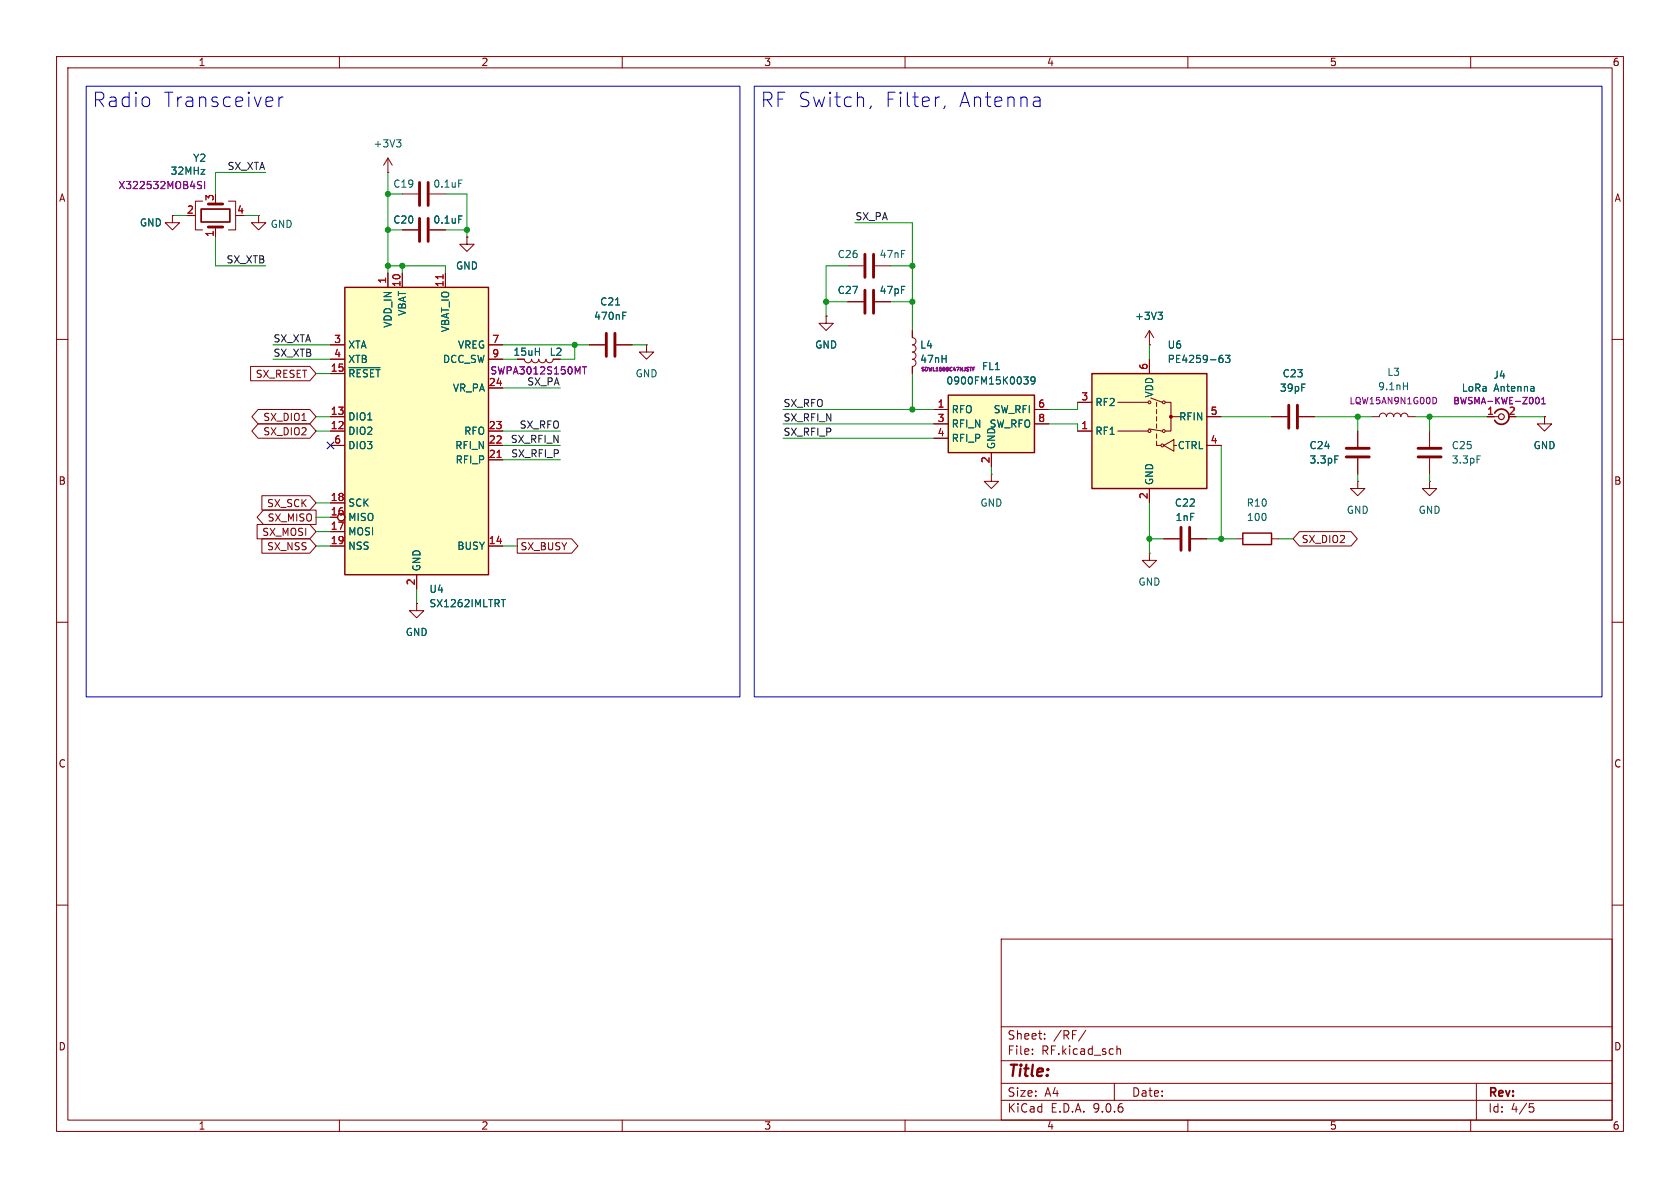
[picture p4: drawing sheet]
<svg xmlns="http://www.w3.org/2000/svg" width="297mm" height="210mm" viewBox="0 0 297 210" stroke-linecap="round" stroke-linejoin="round" font-family="sans-serif">
<g fill="none" stroke="#840000" stroke-width=".18">
<path d="M10 10h277v190h-277zM12 12h273v186h-273zM60 10v2M110 10v2M160 10v2M210 10v2M260 10v2M10 60h2M285 60h2M10 110h2M285 110h2M10 160h2"/>
<path d="M177 166h108v32h-108zM285 160h2M60 198v2M110 198v2M160 198v2M177 194.5h108M177 191.5h108M177 187.5h108M177 181.5h108M182.5 186.3v.1M182.5 185.5v.1M184.7 183.6v.1"/>
<path d="M184.7 182.8v.1M192 182.1l-1.3 2M197 191.5v3M197.5 184.9v1.5M197.5 185.5l.2-.1 .3 .1 .1 .9M210 198v2M260 198v2M261 191.5v6.5M270.4 195.1h.7M270.5 195.7h.4l.3 .3-.2 .5-.5 .1"/>
</g>
<path d="M61 50.8h25.4v50.8h-25.4z" fill="#ffffc2"/>
<path d="M61 50.8h25.4v50.8h-25.4zM219.7 94.2h5.1v2.1h-5.1z" fill="none" stroke="#840000" stroke-width=".25"/>
<g fill="none" stroke="#840000" stroke-width=".18">
<path d="M30.5 38.1v1.3h1.2l-1.2 1.2-1.3-1.2h1.3M30.5 38.1h.1M45.7 38.1v1.3h1.3l-1.3 1.2-1.3-1.2h1.3M45.7 38.1h.1M68.6 48.3v2.5M71.1 48.3v2.5M71.1 40.6h2.8M75.9 40.6h2.8M78.7 48.3v2.5M82.5 41.9v1.3h1.3l-1.3 1.3-1.2-1.3h1.2M82.5 41.9h.1M146 55.9v1.3h-1.2l1.2 1.2 1.3-1.2h-1.3"/>
<path d="M146 55.9h.1M149.9 47h2.8M149.9 53.3h2.8M154.7 47h2.8M154.7 53.3h2.8M161.3 58.4v1.3a.64 .64 0 0 1 .6 .6 .64 .64 0 0 1-.6 .7M203.2 58.4l.8 1.3M203.2 58.4l-.8 1.3M203.2 58.4v2.6M58.4 61h2.6M58.4 63.5h2.6M58.4 66h2.6"/>
<path d="M58.4 73.7h2.6M58.4 76.2h2.6M58.4 78.7h2.6M86.4 61h2.5M86.4 63.5h2.5M86.4 76.2h2.5M86.4 78.7h2.5M86.4 68.6h2.5M92.7 63.5a.64 .64 0 0 0 .6 .6 .64 .64 0 0 0 .7-.6 .64 .64 0 0 0 .6 .6 .64 .64 0 0 0 .6-.6 .64 .64 0 0 0 .7 .6 .64 .64 0 0 0 .6-.6 .64 .64 0 0 0 .7 .6 .64 .64 0 0 0 .6-.6M104.1 61h2.8M109 61h2.8M114.3 61v1.2h1.3l-1.3 1.3-1.3-1.3h1.3"/>
<path d="M114.3 61h.1M161.3 61a.64 .64 0 0 1 .6 .6 .64 .64 0 0 1-.6 .6 .64 .64 0 0 1 .6 .7 .64 .64 0 0 1-.6 .6 .64 .64 0 0 1 .6 .6 .64 .64 0 0 1-.6 .7M161.3 64.8v1.2M203.2 61h.1M224.8 73.7h2.8M229.6 73.7h2.8M240 76.2v2.8M242.6 73.7h1.2a.64 .64 0 0 1 .7-.7 .64 .64 0 0 1 .6 .7 .64 .64 0 0 1 .6-.7 .64 .64 0 0 1 .7 .7 .64 .64 0 0 1 .6-.7 .64 .64 0 0 1 .6 .7 .64 .64 0 0 1 .7-.7 .64 .64 0 0 1 .6 .7h1.3M252.7 76.2v2.8M262.9 73.7h2M273 73.7v1.2h1.3l-1.3 1.3-1.2-1.3h1.2M273 73.7h.1"/>
<path d="M58.4 88.9h2.6M58.4 94h2.6M58.4 96.5h2.6M86.4 96.5h2.5M86.4 81.3h2.5M175.3 83.8v1.3h-1.3l1.3 1.3 1.2-1.3h-1.2M175.3 83.8h.1M203.2 97.8v1.3h-1.3l1.3 1.2 1.3-1.2h-1.3M203.2 97.8h.1M205.7 95.3h2.8M210.6 95.3h2.8M218.4 95.3h1.3"/>
<path d="M224.8 95.3h1.3M240 85.1v1.3h1.3l-1.3 1.2-1.2-1.2h1.2M240 85.1h.1M240 81v2.8M252.7 85.1v1.3h1.3l-1.3 1.2-1.2-1.2h1.2M252.7 85.1h.1M252.7 81v2.8M73.7 101.6v2.5"/>
<circle cx="60.3" cy="91.4" r=".63"/>
</g>
<path d="M81.1 38.2h.6M108.8 53.9h.8M110.1 55.8h.4M110.1 55.2h.6M204.7 55.2h.8l-.4 .5M205.3 55.7l.2 .2v.3l-.2 .3M61.7 65h5.5M248.1 68.2h.7M248.8 67.6v1.3M236 80.6h.6M261.1 80.6h.6M88.6 106h.7" fill="none" stroke="#006464" stroke-width=".18"/>
<path d="M78.3 48.6v.7M87.9 80.9h.7" fill="none" stroke="#a90000" stroke-width=".18"/>
<path d="M103 64.8h.7M103.3 64.8v1.3M172 65.2h.2M172.3 64.9h-.3v.7M253.6 70.2a.62 .62 0 0 1 .4 .6 .62 .62 0 0 1-.4 .6M271.6 70.4l.1-.2a.61 .61 0 0 1 .4 .6 .61 .61 0 0 1-.4 .6l-.2-.4zM272.6 71.4h.6M272.6 70.6l.3-.4v1.2" fill="none" stroke="#840084" stroke-width=".18"/>
<g fill="none" stroke="#840000" stroke-width=".51">
<path d="M74.2 38.6v4.1M75.7 38.6v4.1M107.2 58.9v4.1M108.7 58.9v4.1M152.9 45v4M152.9 51.3v4.1M154.4 45v4M154.4 51.3v4.1M227.8 71.6v4.1M229.4 71.6v4.1M238 79.2h4.1M250.7 79.2h4.1"/>
<path d="M208.8 93.2v4.1M210.3 93.2v4.1M238 80.8h4.1M250.7 80.8h4.1"/>
</g>
<circle cx="265.4" cy="73.7" r=".51" fill="none" stroke="#840000" stroke-width=".2"/>
<path d="M264.2 73a1.35 1.35 0 0 1 2.1-.4 1.35 1.35 0 0 1 0 2.1 1.35 1.35 0 0 1-2.1-.4" fill="none" stroke="#840000" stroke-width=".3"/>
<path d="M193 66h20.4v20.4h-20.4z" fill="#ffffc2"/>
<path d="M193 66h20.4v20.4h-20.4z" fill="none" stroke="#840000" stroke-width=".25"/>
<g fill="none" stroke="#840000" stroke-width=".18">
<path d="M190.5 71.1h2.5M190.5 76.2h2.5M197.6 71.1h5.3M197.6 76.2h5.3M203.1 75.8l2.4 .4M203.2 63.5v2.5M203.5 70.4l2 .7M204.5 78v.7h.7M204.5 71.1v.8M204.5 72.4v.8M204.5 73.7v.7M204.5 74.9v.8"/>
<path d="M204.5 76.7v.8M205.7 78.7l1.8-1v2.1zM206 71.1h1v5.1h-1M207 73.7h1.8M207.5 78.7h.5M213.4 78.7h2.5M213.4 73.7h2.5M203.2 86.4v2.5M73.7 106.7v1.3h1.2l-1.2 1.2-1.3-1.2h1.3M73.7 106.7h.1"/>
<circle cx="203.2" cy="71.1" r=".25"/>
<circle cx="203.2" cy="76.2" r=".25"/>
<circle cx="205.5" cy="78.7" r=".25"/>
<circle cx="205.7" cy="71.1" r=".25"/>
<circle cx="205.7" cy="76.2" r=".25"/>
</g>
<circle cx="207" cy="73.7" r=".25" fill="#840000" stroke="#840000" stroke-width=".18"/>
<path d="M215.6 63.4l.4-.1 .2 .2-.1 .5h-.5M216.1 62.8l-.4 .1M216.6 62.8h.8l-.4 .5 .4 .1v.6l-.2 .1-.6-.1" fill="none" stroke="#006464" stroke-width=".18"/>
<path d="M167.6 69.9h15.3v10.1h-15.3z" fill="#ffffc2"/>
<path d="M167.6 69.9h15.3v10.1h-15.3z" fill="none" stroke="#840000" stroke-width=".25"/>
<g fill="none" stroke="#840000" stroke-width=".18">
<path d="M30.5 38.1h.1M34.3 38.1h.2M35.8 35.6h-1.3v5h1.3M40.4 35.6h1.3v5h-1.3M68.6 30.5h.1M68.6 27.9l-.8 1.3M68.6 27.9l.7 1.3M68.6 27.9v2.6M71.1 34.3h2.8M75.9 34.3h2.8M38.1 40.1v1.8M68.6 48.3v2.5"/>
<path d="M71.1 48.3v2.5M71.1 40.6h2.8M75.9 40.6h2.8M78.7 48.3v2.5M82.5 41.9h.1M146 55.9h.1M149.9 53.3h2.8M154.7 53.3h2.8M161.3 58.4v1.3M44.3 64.8h10.5l1.1 1.2-1.1 1.3h-10.5zM45.6 72.4h9.2l1.1 1.3-1.1 1.2h-9.2l-1.1-1.2zM45.6 74.9h9.2l1.1 1.3-1.1 1.3h-9.2l-1.1-1.3z"/>
<path d="M58.4 73.7h2.6M58.4 78.7h2.6M58.4 76.2h2.6M58.4 61h2.6M58.4 63.5h2.6M58.4 66h2.6M86.4 78.7h2.5M86.4 76.2h2.5M86.4 61h2.5M86.4 63.5h2.5M86.4 68.6h2.5M104.1 61h2.8"/>
<path d="M109 61h2.8M161.3 64.8v1.2M165.1 72.4h2.5M165.1 74.9h2.5M165.1 77.5h2.5M182.9 72.4h2.5M182.9 74.9h2.5M190.5 71.1h2.5M190.5 76.2h2.5M203.2 61h.1M203.2 63.5v2.5M213.4 73.7h2.5"/>
<path d="M213.4 78.7h2.5M224.8 73.7h2.8M229.6 73.7h2.8M240 76.2v2.8M262.9 73.7h1.3M273 73.7h.1M45.5 92.7h9.3l1.1 1.3-1.1 1.3h-9.3zM46.3 87.6h8.5l1.1 1.3-1.1 1.3h-8.5zM46.3 95.2h8.5l1.1 1.3-1.1 1.3h-8.5zM46.6 90.2h9.3v2.5h-9.3l-1.1-1.3zM58.4 88.9h2.6M58.4 94h2.6"/>
<path d="M58.4 96.5h2.6M86.4 96.5h2.5M86.4 81.3h2.5M91.4 95.2h9.7l1.1 1.3-1.1 1.3h-9.7zM175.3 80v2.6M203.2 86.4v2.5M205.7 95.3h2.8M210.6 95.3h2.8M229.7 94h9.1l1.2 1.3-1.2 1.2h-9.1l-1.1-1.2zM240 81v2.8M73.7 106.7h.1M73.7 101.6v2.5"/>
<circle cx="60.3" cy="91.4" r=".63"/>
</g>
<g fill="none" stroke="#006464" stroke-width=".18">
<path d="M70.1 24.7h.8l-.4 .5M70.6 25.2l.3 .2v.3l-.3 .3M81.1 31.8h.6M81.1 38.2h.6M108.8 53.9h.8M110.1 55.2h.6M110.1 55.8h.4M204.7 55.2h.8l-.4 .5M205.3 55.7l.2 .2v.3l-.2 .3M61.7 65h5.5M181 66.6h.8l-.5 .5 .4 .1 .1 .4-.3 .3h-.3M183 67.2l-.3 .2-.3-.1-.2-.1 .2-.5 .3-.1 .2 .1a.84 .84 0 0 1-.3 1.2h-.2"/>
<path d="M215.6 63.4l.4-.1 .2 .2-.1 .5h-.5M216.1 62.8l-.4 .1M216.6 62.8h.8l-.4 .5 .4 .1v.6l-.2 .1-.6-.1M236 80.6h.6M88.6 106h.7"/>
</g>
<path d="M36.8 36.1h2.6M74.2 32.3v4M75.7 32.3v4M36.8 40.1h2.6" fill="none" stroke="#840000" stroke-width=".51"/>
<path d="M35.6 37h5v2.2h-5z" fill="none" stroke="#840000" stroke-width=".3"/>
<path d="M35 32.6l.5 .2 .1 .3-.2 .2h-.5M35 32.1h.6M36.2 32.1v1.2M103 64.8h.7M103.3 64.8v1.3M172 65.2h.2M172.3 64.9h-.3v.7M271.6 70.4l.1-.2a.61 .61 0 0 1 .4 .6 .61 .61 0 0 1-.4 .6l-.2-.4zM272.6 71.4h.6M272.6 70.6l.3-.4v1.2" fill="none" stroke="#840084" stroke-width=".18"/>
<g fill="none" stroke="#009600" stroke-width=".18">
<path d="M30.5 38.1h2.5M43.2 38.1h2.5M47 30.5h-8.9v3.8M68.6 30.5v17.8M68.6 34.3h2.5M78.7 34.3h3.8v7.6M151.1 39.4h10.2v19M38.1 41.9v5.1h8.9M68.6 47h10.1v1.3M68.6 40.6h2.5M71.1 47v1.3M78.7 40.6h3.8"/>
<path d="M146 53.3h3.9M149.9 47h-3.9v8.9M157.5 47h3.8M157.5 53.3h3.8M48.3 63.5h10.1M48.3 61h10.1M55.9 76.2h2.5M55.9 73.7h2.5M55.9 66h2.5M88.9 76.2h10.2M88.9 63.5h2.5M88.9 68.6h10.2"/>
<path d="M88.9 61h15.2M88.9 78.7h10.2M101.6 61v2.5h-2.5M111.8 61h2.5M138.4 72.4h26.7M138.4 77.5h26.7M138.4 74.9h26.7M161.3 66v6.4M185.4 74.9h5.1v1.3M190.5 71.1v1.3h-5.1M203.2 61v2.5M215.9 73.7h8.9"/>
<path d="M215.9 78.7v16.6M232.4 73.7h10.2M240 73.7v2.5M250.2 73.7h12.7M252.7 73.7v2.5M268 73.7h5M55.9 96.5h2.5M55.9 94h2.5M55.9 88.9h2.5M55.9 91.4h2.5M88.9 81.3h10.2M88.9 96.5h2.5"/>
<path d="M175.3 82.6v1.2M203.2 95.3h2.5M203.2 88.9v8.9M213.4 95.3h5M226.1 95.3h2.5M240 83.8v1.3M252.7 83.8v1.3M73.7 104.1v2.6"/>
</g>
<path d="M57.8 78.1l1.2 1.2M59 78.1l-1.2 1.2" fill="none" stroke="#000084" stroke-width=".18"/>
<path d="M15.2 15.2h115.6v108h-115.6zM49.3 17.2v1.6M50 17.2a.65 .65 0 0 0-.7 .4M133.3 15.2h149.9v108h-149.9zM154 18.7l-.2 .5M165.8 17.2h.3M167.1 18.7l-.3 .5M183.5 17.2l.4 .3v1.3M183.9 18.7l-.9 .1M183.9 17.8l-.9 .1" fill="none" stroke="#0000c2" stroke-width=".18"/>
<path d="M78.3 48.6v.7M87.9 80.9h.7" fill="none" stroke="#a90000" stroke-width=".18"/>
<g fill="#009600" stroke="#009600" stroke-width=".18">
<circle cx="203.2" cy="95.3" r=".46"/>
<circle cx="215.9" cy="95.3" r=".46"/>
<circle cx="240" cy="73.7" r=".46"/>
<circle cx="252.7" cy="73.7" r=".46"/>
<circle cx="68.6" cy="34.3" r=".46"/>
<circle cx="68.6" cy="47" r=".46"/>
<circle cx="68.6" cy="40.6" r=".46"/>
<circle cx="71.1" cy="47" r=".46"/>
<circle cx="82.5" cy="40.6" r=".46"/>
<circle cx="161.3" cy="72.4" r=".46"/>
<circle cx="161.3" cy="53.3" r=".46"/>
<circle cx="161.3" cy="47" r=".46"/>
<circle cx="146" cy="53.3" r=".46"/>
<circle cx="101.6" cy="61" r=".46"/>
</g>
<g font-size="3.5" fill="#0000c2">
<text x="16.2" y="19.2">Radio</text>
<text x="28.7" y="19.2">Transceiver</text>
<text x="134.3" y="19.2">RF Switch,</text>
<text x="156.2" y="19.2">Filter,</text>
<text x="169.2" y="19.2">Antenna</text>
</g>
<text font-size="2.8" fill="#840000" x="178" y="190.9">Title:</text>
<g font-size="2.1" fill="#840000">
<text x="178" y="184">Sheet:</text>
<text x="186.2" y="184">/RF/</text>
<text x="178" y="186.7">File:</text>
<text x="184.1" y="186.7">RF.kicad_sch</text>
<text x="178" y="196.9">KiCad</text>
<text x="178" y="194.1">Size:</text>
<text x="184.7" y="194.1">A4</text>
<text x="185.7" y="196.9">E.D.A.</text>
<text x="193.3" y="196.9">9.0.6</text>
<text x="200" y="194.1">Date:</text>
<text x="263" y="194.3">Rev:</text>
<text x="263" y="196.9">Id:</text>
<text x="267.1" y="196.9">4/5</text>
</g>
<g font-size="1.8" fill="#840000">
<text x="35" y="11.9">1</text>
<text x="85" y="11.9">2</text>
<text x="135" y="11.9">3</text>
<text x="185" y="11.9">4</text>
<text x="235" y="11.9">5</text>
<text x="285" y="11.9">6</text>
<text x="10.3" y="35.9">A</text>
<text x="285.3" y="35.9">A</text>
<text x="90.7" y="63.1">15uH</text>
<text x="97.1" y="63.1">L2</text>
<text x="45.1" y="67">SX_RESET</text>
<text x="46.4" y="74.6">SX_DIO1</text>
<text x="46.4" y="77.2">SX_DIO2</text>
<text x="10.3" y="85.9">B</text>
<text x="47.1" y="89.9">SX_SCK</text>
<text x="285.3" y="85.9">B</text>
<text x="46.3" y="94.9">SX_MOSI</text>
<text x="47.2" y="92.4">SX_MISO</text>
<text x="47.1" y="97.5">SX_NSS</text>
<text x="91.9" y="97.5">SX_BUSY</text>
<text x="230" y="96.2">SX_DIO2</text>
<text x="10.3" y="135.9">C</text>
<text x="285.3" y="135.9">C</text>
<text x="10.3" y="185.9">D</text>
<text x="285.3" y="185.9">D</text>
<text x="35" y="199.9">1</text>
<text x="85" y="199.9">2</text>
<text x="135" y="199.9">3</text>
<text x="185" y="199.9">4</text>
<text x="235" y="199.9">5</text>
<text x="285" y="199.9">6</text>
</g>
<g font-size="1.8" fill="#006464">
<text x="34.1" y="28.8">Y2</text>
<text x="65.9" y="26.3">+3V3</text>
<text x="30.1" y="31.1">32MHz</text>
<text x="69.4" y="33.4">C19</text>
<text x="76.5" y="33.4">0.1uF</text>
<text x="24.6" y="40.2">GND</text>
<text x="47.7" y="40.5">GND</text>
<text x="69.4" y="39.7">C20</text>
<text x="76.5" y="39.7">0.1uF</text>
<text x="80.5" y="47.9">GND</text>
<text x="148" y="45.8">C26</text>
<text x="155.4" y="45.8">47nF</text>
<text x="148" y="52.2">C27</text>
<text x="155.4" y="52.2">47pF</text>
<text x="69.4" y="58" transform="rotate(-90 69.4 58)">VDD_IN</text>
<text x="72" y="55.9" transform="rotate(-90 72 55.9)">VBAT</text>
<text x="79.6" y="58.8" transform="rotate(-90 79.6 58.8)">VBAT_IO</text>
<text x="104.9" y="56.7">470nF</text>
<text x="106" y="54.2">C21</text>
<text x="200.6" y="56.7">+3V3</text>
<text x="61.5" y="61.8">XTA</text>
<text x="61.5" y="64.4">XTB</text>
<text x="78.2" y="64.4">DCC_SW</text>
<text x="80.9" y="61.8">VREG</text>
<text x="144" y="61.8">GND</text>
<text x="162.6" y="61.8">L4</text>
<text x="173.5" y="65.6">FL1</text>
<text x="206.3" y="61.8">U6</text>
<text x="206.3" y="64.4">PE4259-63</text>
<text x="61.5" y="66.9">~{RESET}</text>
<text x="80" y="69.4">VR_PA</text>
<text x="112.3" y="66.9">GND</text>
<text x="167.2" y="68.2">0900FM15K0039</text>
<text x="193.5" y="72">RF2</text>
<text x="204.1" y="70.4" transform="rotate(-90 204.1 70.4)">VDD</text>
<text x="226.2" y="69.4">39pF</text>
<text x="226.7" y="66.9">C23</text>
<text x="243.5" y="69.2">9.1nH</text>
<text x="245.2" y="66.6">L3</text>
<text x="258.3" y="69.4">LoRa</text>
<text x="263.9" y="67.2">J4</text>
<text x="264.1" y="69.4">Antenna</text>
<text x="61.5" y="74.5">DIO1</text>
<text x="61.5" y="77.1">DIO2</text>
<text x="82" y="77.1">RFO</text>
<text x="168.1" y="73.3">RFO</text>
<text x="168.1" y="75.8">RFI_N</text>
<text x="174.9" y="75.8">SW_RFO</text>
<text x="175.6" y="73.3">SW_RFI</text>
<text x="193.5" y="77.1">RF1</text>
<text x="208.4" y="74.5">RFIN</text>
<text x="61.5" y="79.6">DIO3</text>
<text x="80.4" y="79.6">RFI_N</text>
<text x="80.4" y="82.1">RFI_P</text>
<text x="168.1" y="78.3">RFI_P</text>
<text x="176.1" y="79.5" transform="rotate(-90 176.1 79.5)">GND</text>
<text x="208.1" y="79.6">CTRL</text>
<text x="231.4" y="79.6">C24</text>
<text x="231.4" y="82.1">3.3pF</text>
<text x="256.5" y="79.6">C25</text>
<text x="256.5" y="82.1">3.3pF</text>
<text x="271" y="79.6">GND</text>
<text x="61.5" y="89.8">SCK</text>
<text x="173.2" y="89.8">GND</text>
<text x="204.1" y="85.9" transform="rotate(-90 204.1 85.9)">GND</text>
<text x="207.6" y="89.8">C22</text>
<text x="220.3" y="89.8">R10</text>
<text x="61.5" y="92.3">MISO</text>
<text x="61.5" y="94.8">MOSI</text>
<text x="207.7" y="92.3">1nF</text>
<text x="220.3" y="92.3">100</text>
<text x="238" y="91">GND</text>
<text x="250.7" y="91">GND</text>
<text x="61.5" y="97.4">NSS</text>
<text x="74.5" y="101.1" transform="rotate(-90 74.5 101.1)">GND</text>
<text x="80.8" y="97.4">BUSY</text>
<text x="75.8" y="107.5">SX1262IMLTRT</text>
<text x="75.8" y="105">U4</text>
<text x="201.2" y="103.7">GND</text>
<text x="71.6" y="112.6">GND</text>
</g>
<g font-size="1.8" fill="#840084">
<text x="20.8" y="33.6">X322532MOB4SI</text>
<text x="162.6" y="64.4">47nH</text>
<text x="86.6" y="66.4">SWPA3012S150MT</text>
</g>
<g font-size="1.8" fill="#a90000">
<text x="37.8" y="35.6" transform="rotate(-90 37.8 35.6)">3</text>
<text x="32.9" y="37.8">2</text>
<text x="37.8" y="42" transform="rotate(-90 37.8 42)">1</text>
<text x="41.8" y="37.8">4</text>
<text x="68.3" y="50.2" transform="rotate(-90 68.3 50.2)">1</text>
<text x="70.9" y="50.8" transform="rotate(-90 70.9 50.8)">10</text>
<text x="78.5" y="50.8" transform="rotate(-90 78.5 50.8)">11</text>
<text x="58.4" y="65.8">15</text>
<text x="59" y="60.7">3</text>
<text x="59" y="63.2">4</text>
<text x="86.9" y="60.7">7</text>
<text x="86.9" y="63.2">9</text>
<text x="202.9" y="65.5" transform="rotate(-90 202.9 65.5)">6</text>
<text x="86.3" y="68.3">24</text>
<text x="191.1" y="70.9">3</text>
<text x="58.4" y="73.4">13</text>
<text x="58.4" y="75.9">12</text>
<text x="86.3" y="75.9">23</text>
<text x="165.7" y="72.1">1</text>
<text x="165.7" y="74.7">3</text>
<text x="165.7" y="77.2">4</text>
<text x="183.4" y="72.1">6</text>
<text x="183.4" y="74.7">8</text>
<text x="191.1" y="75.9">1</text>
<text x="213.9" y="73.4">5</text>
<text x="262.8" y="73.4">1</text>
<text x="266.6" y="73.4">2</text>
<text x="59" y="78.5">6</text>
<text x="86.3" y="78.5">22</text>
<text x="86.3" y="81">21</text>
<text x="175" y="82" transform="rotate(-90 175 82)">2</text>
<text x="213.9" y="78.5">4</text>
<text x="58.4" y="88.6">18</text>
<text x="202.9" y="88.3" transform="rotate(-90 202.9 88.3)">2</text>
<text x="58.4" y="91.2">16</text>
<text x="58.4" y="93.7">17</text>
<text x="58.4" y="96.3">19</text>
<text x="86.3" y="96.3">14</text>
<text x="73.4" y="103.6" transform="rotate(-90 73.4 103.6)">2</text>
</g>
<g font-size="1.8" fill="#0f0f0f">
<text x="40.1" y="30.1">SX_XTA</text>
<text x="151.1" y="39">SX_PA</text>
<text x="40" y="46.6">SX_XTB</text>
<text x="48.3" y="60.6">SX_XTA</text>
<text x="48.3" y="63.2">SX_XTB</text>
<text x="93.1" y="68.2">SX_PA</text>
<text x="91.8" y="75.9">SX_RFO</text>
<text x="138.4" y="72">SX_RFO</text>
<text x="138.4" y="74.6">SX_RFI_N</text>
<text x="138.4" y="77.1">SX_RFI_P</text>
<text x="90.2" y="78.4">SX_RFI_N</text>
<text x="90.3" y="80.9">SX_RFI_P</text>
</g>
<g font-size="1.6" fill="#840084">
<text x="238.5" y="71.7">LQW15AN9N1G00D</text>
<text x="256.8" y="71.7">BWSMA-KWE-Z001</text>
</g>
<text font-size=".9" fill="#840084" x="162.7" y="65.8">SDWL1608C47NJSTF</text>
</svg>
